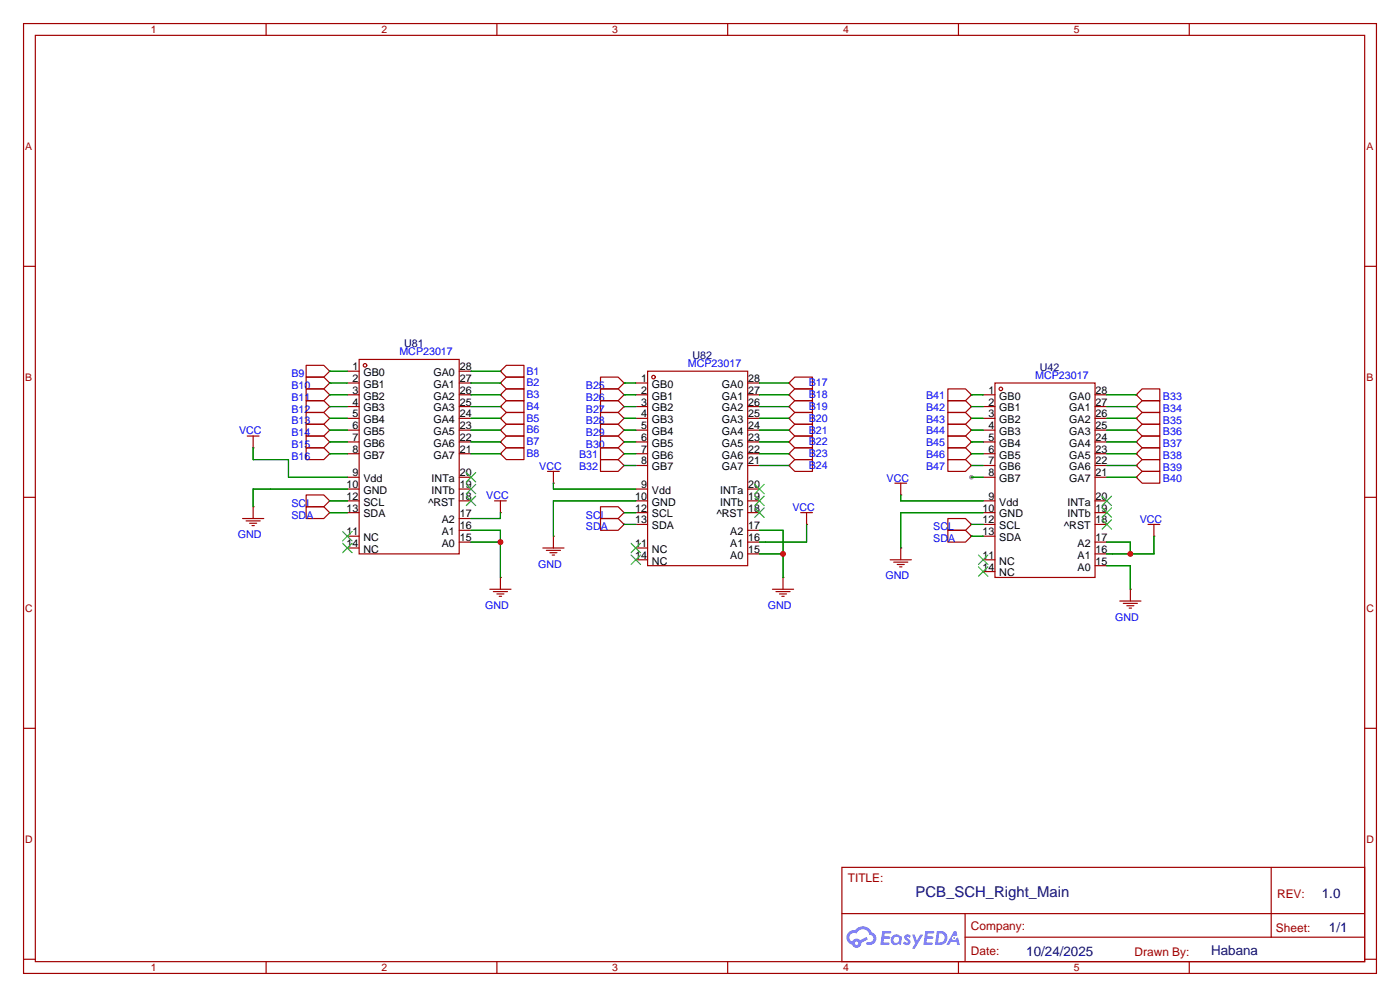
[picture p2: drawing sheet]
<svg xmlns="http://www.w3.org/2000/svg" width="302mm" height="215mm" viewBox="0 0 302 215" stroke-linecap="round" stroke-linejoin="round" font-family="sans-serif">
<circle cx="209.5" cy="102.9" r=".51" fill="#999"/>
<g fill="none" stroke="#a10000" stroke-width=".25">
<path d="M5.1 5.1h291.8v204.7h-291.8zM7.6 7.6h286.8v199.7h-286.8zM57.4 5.1v2.5M107.2 5.1v2.5M157 5.1v2.5M206.8 5.1v2.5M256.5 5.1v2.5M5.1 57.4h2.5M294.4 57.4h2.5M5.1 107.2h2.5M294.4 107.2h2.5M5.1 157h2.5"/>
<path d="M294.4 157h2.5M181.6 186.9h112.8v20.4h-112.8zM181.6 196.9h112.7M208.2 196.9v10.2M274.2 187v15M5.1 206.8h2.5M57.4 207.3v2.5M107.2 207.3v2.5M157 207.3v2.5M206.8 207.3v2.5M208.2 202h86.1M256.5 207.3v2.5"/>
<path d="M294.4 206.8h2.5"/>
</g>
<g fill="#5487ff">
<path d="M195.3 201.6l.5-.2 .4 .1 .3 .2-.3 .5a.33 .33 0 0 0-.2-.3 .33 .33 0 0 0-.4 .1l.1 .1a.86 .86 0 0 1 .6 .6 .86 .86 0 0 1-.3 .9l-.6 .1-.6-.4 .3-.4 .5 .3 .3-.1-.1-.2a.88 .88 0 0 1-.5-1.3z"/>
<path d="M196.8 201.4h.5l.5 1.3 .7-1.3h.6l-1.7 3.1h-.6l.6-1.2z"/>
<path d="M190.3 200.7h1.7l.2 .1-.1 .4h-1.3v.6h1l.3 .3-.3 .2h-1.1l-.1 .8 1.2 .1 .1 .2-.1 .2h-1.9z"/>
<path d="M199.6 200.7h1.7l.2 .1-.1 .4h-1.3l-.1 .6h1.1l.2 .3-.2 .2h-1.1l-.1 .8 1.2 .1 .1 .2-.1 .2h-1.9z"/>
<path d="M205.8 200.7h.5l.2 .9-.4 .2a.5 .5 0 0 0-.7 .2 .5 .5 0 0 0 .3 .7 .5 .5 0 0 0 .6-.5l.3-.1 .5 1.5h-.6l-.2-.6h-1.2l-.3 .6h-.7z"/>
<path d="M202.1 200.7l-.4 2.9h.9a1.51 1.51 0 0 0 1.8-1.5 1.51 1.51 0 0 0-1.8-1.4zM202.6 201.2a1.02 1.02 0 0 1 1.2 1.1 1.02 1.02 0 0 1-1.5 .8z"/>
<path d="M192.6 201.7a1.11 1.11 0 0 0-.3 1.6 1.11 1.11 0 0 0 1.6 .2l.4 .1 .2-1.6-.4-.2a1.02 1.02 0 0 0-1.5-.1zM192.6 202.5a.7 .7 0 0 1 1.4 0 .7 .7 0 0 1-1.4 0z"/>
<path d="M183.1 200.9a1.58 1.58 0 0 0 .7 2.7 1.01 1.01 0 0 0 1.2 .7 1.01 1.01 0 0 0 .8-1.1l1.4-.7-.3-.6-1.4 .7a1.03 1.03 0 0 0-1.7 .4 1 1 0 0 1-.5-1.4 1 1 0 0 1 1.5-.4 1.49 1.49 0 0 1 1.5-.9 1.49 1.49 0 0 1 1.3 1.2 .82 .82 0 0 1 .8 1 .82 .82 0 0 1-1.2 .5l-.3 .2v.3a1.4 1.4 0 0 0 2-.6 1.4 1.4 0 0 0-.8-2 2.19 2.19 0 0 0-3.7-.4l-.8 .1zM184.4 203.3a.4 .4 0 0 1 .8 0 .4 .4 0 0 1-.8 0z"/>
<circle cx="205.8" cy="202.2" r=".19"/>
</g>
<g fill="none" stroke="#a10000" stroke-width=".25">
<path d="M66 78.7h3.8l1.3 1.3-1.3 1.3h-3.8zM77.5 77.5h21.6v41.9h-21.6zM53.3 94h2.6M54.6 96.5h.1M54.6 94v2.5M66 81.3h3.8l1.3 1.2-1.3 1.3h-3.8zM66 83.8h3.8l1.3 1.3-1.3 1.3h-3.8zM66 86.4h3.8l1.3 1.2-1.3 1.3h-3.8zM66 88.9h3.8l1.3 1.3-1.3 1.2h-3.8zM66 91.4h3.8l1.3 1.3-1.3 1.3h-3.8zM66 94h3.8l1.3 1.2-1.3 1.3h-3.8zM66 96.5h3.8l1.3 1.3-1.3 1.3h-3.8z"/>
<path d="M71.1 80h.1M71.1 82.5h.1M71.1 85.1h.1M71.1 87.6h.1M71.1 90.2h.1M71.1 92.7h.1M71.1 95.2h.1M71.1 97.8h.1M74.9 80h2.6M74.9 82.5h2.6M74.9 85.1h2.6M74.9 87.6h2.6"/>
<path d="M74.9 90.2h2.6M74.9 92.7h2.6M74.9 95.2h2.6M74.9 97.8h2.6M99.1 80h2.5M99.1 82.5h2.5M99.1 85.1h2.5M99.1 87.6h2.5M99.1 90.2h2.5M99.1 92.7h2.5M99.1 95.2h2.5M99.1 97.8h2.5"/>
<path d="M107.9 80l1.3-1.3h3.8v2.6h-3.8zM107.9 80h.1M107.9 82.5l1.3-1.2h3.8v2.5h-3.8zM107.9 82.5h.1M107.9 85.1l1.3-1.3h3.8v2.6h-3.8zM107.9 85.1h.1M107.9 87.6h.1M107.9 90.2l1.3-1.3h3.8v2.5h-3.8zM107.9 90.2h.1M107.9 92.7l1.3-1.3h3.8v2.6h-3.8zM107.9 92.7h.1M107.9 95.2l1.3-1.2h3.8v2.5h-3.8z"/>
<path d="M107.9 95.2h.1M107.9 97.8l1.3-1.3h3.8v2.6h-3.8zM107.9 97.8h.1M109.2 86.4h3.8v2.5h-3.8l-1.3-1.3zM129.5 81.3h3.8l1.3 1.2-1.3 1.3h-3.8zM129.5 83.8h3.8l1.3 1.3-1.3 1.3h-3.8zM129.5 86.4h3.8l1.3 1.2-1.3 1.3h-3.8zM129.5 88.9h3.8l1.3 1.3-1.3 1.2h-3.8zM129.5 91.4h3.8l1.3 1.3-1.3 1.3h-3.8zM129.5 94h3.8l1.3 1.2-1.3 1.3h-3.8zM129.5 96.5h3.8l1.3 1.3-1.3 1.3h-3.8zM129.5 99.1h3.8l1.3 1.2-1.3 1.3h-3.8z"/>
<path d="M134.6 82.5h.1M134.6 85.1h.1M134.6 87.6h.1M134.6 90.2h.1M134.6 92.7h.1M134.6 95.2h.1M134.6 97.8h.1M137.2 82.5h2.5M137.2 85.1h2.5M137.2 87.6h2.5M137.2 90.2h2.5M137.2 92.7h2.5"/>
<path d="M137.2 95.2h2.5M137.2 97.8h2.5M139.7 80h21.6v41.9h-21.6zM161.3 82.5h2.5M161.3 85.1h2.5M161.3 87.6h2.5M161.3 90.2h2.5M161.3 92.7h2.5M161.3 95.2h2.5M161.3 97.8h2.5M170.2 82.5l1.2-1.2h3.9v2.5h-3.9zM170.2 82.5h.1"/>
<path d="M170.2 85.1l1.2-1.3h3.9v2.6h-3.9zM170.2 85.1h.1M170.2 87.6l1.2-1.2h3.9v2.5h-3.9zM170.2 87.6h.1M170.2 90.2l1.2-1.3h3.9v2.5h-3.9zM170.2 90.2h.1M170.2 92.7l1.2-1.3h3.9v2.6h-3.9zM170.2 92.7h.1M170.2 95.2l1.2-1.2h3.9v2.5h-3.9zM170.2 95.2h.1M170.2 97.8l1.2-1.3h3.9v2.6h-3.9zM170.2 97.8h.1"/>
<path d="M204.5 83.8h3.8l1.2 1.3-1.2 1.3h-3.8zM204.5 86.4h3.8l1.2 1.2-1.2 1.3h-3.8zM204.5 88.9h3.8l1.2 1.3-1.2 1.2h-3.8zM204.5 91.4h3.8l1.2 1.3-1.2 1.3h-3.8zM204.5 94h3.8l1.2 1.2-1.2 1.3h-3.8zM204.5 96.5h3.8l1.2 1.3-1.2 1.3h-3.8zM204.5 99.1h3.8l1.2 1.2-1.2 1.3h-3.8zM209.5 85.1h.1M209.5 87.6h.1M209.5 90.2h.1M209.5 92.7h.1M209.5 95.2h.1"/>
<path d="M209.5 97.8h.1M212.1 85.1h2.5M212.1 87.6h2.5M212.1 90.2h2.5M212.1 92.7h2.5M212.1 95.2h2.5M212.1 97.8h2.5M214.6 82.5h21.6v42h-21.6zM236.2 85.1h2.6M236.2 87.6h2.6M236.2 90.2h2.6M236.2 92.7h2.6"/>
<path d="M236.2 95.2h2.6M236.2 97.8h2.6M245.1 85.1l1.3-1.3h3.8v2.6h-3.8zM245.1 85.1h.1M245.1 87.6l1.3-1.2h3.8v2.5h-3.8zM245.1 87.6h.1M245.1 90.2l1.3-1.3h3.8v2.5h-3.8zM245.1 90.2h.1M245.1 92.7l1.3-1.3h3.8v2.6h-3.8zM245.1 92.7h.1M245.1 95.2l1.3-1.2h3.8v2.5h-3.8zM245.1 95.2h.1"/>
<path d="M245.1 97.8l1.3-1.3h3.8v2.6h-3.8zM245.1 97.8h.1M52.3 111.8h4.6M53.1 112.3h3M53.8 112.8h1.6M54.4 113.3h.5M54.6 109.2h.1M54.6 109.2v2.6M66 106.7h3.8l1.3 1.2-1.3 1.3h-3.8zM66 109.2h3.8l1.3 1.3-1.3 1.3h-3.8zM71.1 107.9h.1M71.1 110.5h.1"/>
<path d="M74.9 107.9h2.6M74.9 102.9h2.6M74.9 105.4h2.6M74.9 115.6h2.6M74.9 110.5h2.6M74.9 118.1h2.6M99.1 107.9h2.5M99.1 102.9h2.5M99.1 105.4h2.5M99.1 116.8h2.5M99.1 114.3h2.5M99.1 111.8h2.5"/>
<path d="M106.7 107.9h2.5M107.9 110.5h.1M107.9 107.9v2.6M117.1 118.1h4.6M117.9 118.6h3M118.1 101.6h2.5M118.6 119.1h1.5M119.1 119.6h.5M119.4 115.6h.1M119.4 104.1h.1M119.4 101.6v2.5M119.4 115.6v2.5"/>
<path d="M129.5 109.2h3.8l1.3 1.3-1.3 1.3h-3.8zM129.5 111.8h3.8l1.3 1.2-1.3 1.3h-3.8zM134.6 110.5h.1M134.6 113h.1M134.6 100.3h.1M137.2 107.9h2.5M137.2 105.4h2.5M137.2 110.5h2.5M137.2 118.1h2.5M137.2 100.3h2.5M137.2 113h2.5M161.3 107.9h2.5"/>
<path d="M161.3 105.4h2.5M161.3 110.5h2.5M161.3 116.8h2.5M161.3 114.3h2.5M161.3 100.3h2.5M161.3 119.4h2.5M170.2 100.3l1.2-1.2h3.9v2.5h-3.9zM170.2 100.3h.1M172.7 110.5h2.6M174 113h.1M174 110.5v2.5M193 104.1h2.6"/>
<path d="M194.3 106.7h.1M194.3 118.1h.1M194.3 104.1v2.6M194.3 118.1v2.5M204.5 114.3h3.8l1.2 1.3-1.2 1.2h-3.8zM204.5 111.8h3.8l1.2 1.2-1.2 1.3h-3.8zM209.5 115.6h.1M209.5 113h.1M209.5 100.3h.1M212.1 107.9h2.5M212.1 102.9h2.5M212.1 115.6h2.5"/>
<path d="M212.1 110.5h2.5M212.1 100.3h2.5M212.1 113h2.5M236.2 107.9h2.6M236.2 102.9h2.6M236.2 110.5h2.6M236.2 116.8h2.6M236.2 100.3h2.6M236.2 113h2.6M236.2 119.4h2.6M245.1 100.3l1.3-1.2h3.8v2.5h-3.8zM245.1 100.3h.1"/>
<path d="M245.1 102.9l1.3-1.3h3.8v2.5h-3.8zM245.1 102.9h.1M247.6 113h2.6M248.9 115.6h.1M248.9 113v2.6M105.7 127h4.5M106.4 127.5h3.1M107.2 128h1.5M107.7 128.5h.5M107.9 124.5h.1M107.9 124.5v2.5M137.2 120.6h2.5"/>
<path d="M166.6 127h4.6M167.4 127.5h3M168.1 128h1.6M168.7 128.5h.5M168.9 124.5h.1M168.9 124.5v2.5M192 120.6h4.6M192.8 121.2h3M193.5 121.7h1.6M194.1 122.2h.5M212.1 120.6h2.5M212.1 123.2h2.5"/>
<path d="M236.2 121.9h2.6M241.6 129.5h4.5M242.3 130h3.1M243.1 130.6h1.5M243.6 131.1h.5M243.8 127h.1M243.8 127v2.5"/>
<circle cx="78.7" cy="78.7" r=".38"/>
<circle cx="141" cy="81.3" r=".38"/>
<circle cx="215.9" cy="83.8" r=".38"/>
</g>
<g fill="none" stroke="#3c3" stroke-width=".25">
<path d="M73.9 114.6l2 2M73.9 117.1l2 2M75.9 114.6l-2 2M75.9 117.1l-2 2M100.6 106.9l2 2.1M100.6 104.4l2 2M100.6 101.9l2 2M102.6 106.9l-2 2.1M102.6 104.4l-2 2M102.6 101.9l-2 2M136.1 117.1l2.1 2M136.1 119.6l2.1 2.1"/>
<path d="M138.2 117.1l-2.1 2M138.2 119.6l-2.1 2.1M162.8 109.5l2 2M162.8 106.9l2 2.1M162.8 104.4l2 2M164.8 109.5l-2 2M164.8 106.9l-2 2.1M164.8 104.4l-2 2M211.1 119.6l2 2.1M213.1 119.6l-2 2.1M237.7 112l2.1 2M237.7 109.5l2.1 2"/>
<path d="M237.7 106.9l2.1 2.1M239.8 112l-2.1 2M239.8 109.5l-2.1 2M239.8 106.9l-2.1 2.1M211.1 122.2l2 2M213.1 122.2l-2 2"/>
</g>
<g fill="none" stroke="#008700" stroke-width=".25">
<path d="M54.6 96.5v2.6h7.6v3.8h12.7M71.1 82.5h3.8M71.1 85.1h3.8M71.1 87.6h3.8M71.1 90.2h3.8M71.1 92.7h3.8M71.1 95.2h3.8M71.1 97.8h3.8M71.1 80h3.8M101.6 82.5h6.3M101.6 85.1h6.3M101.6 87.6h6.3"/>
<path d="M101.6 90.2h6.3M101.6 92.7h6.3M101.6 95.2h6.3M101.6 97.8h6.3M101.6 80h6.3M134.6 82.5h2.6M134.6 85.1h2.6M134.6 87.6h2.6M134.6 90.2h2.6M134.6 92.7h2.6M134.6 95.2h2.6M134.6 97.8h2.6"/>
<path d="M163.8 82.5h6.4M163.8 85.1h6.4M163.8 87.6h6.4M163.8 90.2h6.4M163.8 92.7h6.4M163.8 95.2h6.4M163.8 97.8h6.4M209.5 85.1h2.6M209.5 87.6h2.6M209.5 90.2h2.6M209.5 92.7h2.6M209.5 95.2h2.6"/>
<path d="M209.5 97.8h2.6M238.8 85.1h6.3M238.8 87.6h6.3M238.8 90.2h6.3M238.8 92.7h6.3M238.8 95.2h6.3M238.8 97.8h6.3M71.1 107.9h3.8M71.1 110.5h3.8M74.9 105.4h-20.3v3.8M101.6 116.8h6.3M101.6 114.3h6.3v10.2"/>
<path d="M107.9 110.5v1.3h-6.3M119.4 104.1v1.3h17.8M134.6 100.3h2.6M134.6 110.5h2.6M134.6 113h2.6M137.2 107.9h-17.8v7.7M163.8 119.4h5.1M163.8 114.3h5.1v10.2M163.8 100.3h6.4M174 113v3.8h-10.2M194.3 106.7v1.2h17.8M209.5 100.3h2.6"/>
<path d="M209.5 102.9h2.6M209.5 113h2.6M209.5 115.6h2.6M212.1 110.5h-17.8v7.6M238.8 116.8h5v2.6M238.8 100.3h6.3M238.8 102.9h6.3M248.9 115.6v3.8h-10.1M238.8 121.9h5v5.1"/>
</g>
<g fill="#c00">
<circle cx="168.9" cy="119.4" r=".63"/>
<circle cx="108" cy="116.8" r=".63"/>
<circle cx="243.8" cy="119.4" r=".63"/>
</g>
<text font-size="3.2" fill="#000080" x="197.5" y="193.3">PCB_SCH_Right_Main</text>
<g font-size="2.9" fill="#000080">
<text x="285.1" y="193.5">1.0</text>
<text x="286.7" y="200.9">1/1</text>
<text x="221.4" y="206">10/24/2025</text>
<text x="261.3" y="205.9">Habana</text>
</g>
<g font-size="2.6" fill="#a00000">
<text x="182.9" y="190.1">TITLE:</text>
<text x="275.5" y="193.5">REV:</text>
<text x="209.5" y="200.4">Company:</text>
<text x="275.2" y="200.8">Sheet:</text>
<text x="209.5" y="205.9">Date:</text>
<text x="244.8" y="205.9">Drawn By:</text>
</g>
<g font-size="2.3" fill="#00f">
<text x="86.1" y="76.6">MCP23017</text>
<text x="62.9" y="81.3">B9</text>
<text x="62.9" y="83.8">B10</text>
<text x="113.6" y="80.7">B1</text>
<text x="113.6" y="83.3">B2</text>
<text x="126.4" y="83.8">B25</text>
<text x="148.4" y="79.1">MCP23017</text>
<text x="174.5" y="83.3">B17</text>
<text x="223.3" y="81.7">MCP23017</text>
<text x="62.9" y="86.4">B11</text>
<text x="62.9" y="88.9">B12</text>
<text x="113.6" y="85.8">B3</text>
<text x="113.6" y="88.3">B4</text>
<text x="126.4" y="86.4">B26</text>
<text x="126.4" y="88.9">B27</text>
<text x="174.5" y="85.8">B18</text>
<text x="174.5" y="88.4">B19</text>
<text x="199.8" y="86">B41</text>
<text x="199.8" y="88.5">B42</text>
<text x="250.9" y="86.2">B33</text>
<text x="250.9" y="88.8">B34</text>
<text x="51.6" y="93.6">VCC</text>
<text x="62.9" y="91.5">B13</text>
<text x="62.9" y="94">B14</text>
<text x="113.6" y="90.9">B5</text>
<text x="113.6" y="93.4">B6</text>
<text x="113.6" y="96">B7</text>
<text x="126.4" y="91.5">B28</text>
<text x="126.4" y="94">B29</text>
<text x="174.5" y="90.9">B20</text>
<text x="174.5" y="93.4">B21</text>
<text x="174.5" y="96">B22</text>
<text x="199.8" y="91.1">B43</text>
<text x="199.8" y="93.6">B44</text>
<text x="250.9" y="91.3">B35</text>
<text x="250.9" y="93.8">B36</text>
<text x="62.9" y="96.5">B15</text>
<text x="62.9" y="99.1">B16</text>
<text x="113.6" y="98.5">B8</text>
<text x="116.3" y="101.3">VCC</text>
<text x="124.9" y="98.8">B31</text>
<text x="124.9" y="101.3">B32</text>
<text x="126.4" y="96.5">B30</text>
<text x="174.5" y="98.5">B23</text>
<text x="174.5" y="101.1">B24</text>
<text x="199.8" y="96.1">B45</text>
<text x="199.8" y="98.7">B46</text>
<text x="199.8" y="101.2">B47</text>
<text x="250.9" y="96.4">B37</text>
<text x="250.9" y="98.9">B38</text>
<text x="250.9" y="101.5">B39</text>
<text x="104.9" y="107.6">VCC</text>
<text x="191.3" y="103.8">VCC</text>
<text x="250.9" y="104">B40</text>
<text x="62.9" y="109.2">SCL</text>
<text x="62.9" y="111.8">SDA</text>
<text x="126.4" y="111.8">SCL</text>
<text x="170.9" y="110.1">VCC</text>
<text x="245.9" y="112.7">VCC</text>
<text x="51.3" y="116">GND</text>
<text x="126.4" y="114.3">SDA</text>
<text x="201.3" y="116.9">SDA</text>
<text x="201.3" y="114.3">SCL</text>
<text x="116.1" y="122.3">GND</text>
<text x="191" y="124.9">GND</text>
<text x="104.6" y="131.2">GND</text>
<text x="165.6" y="131.2">GND</text>
<text x="240.5" y="133.8">GND</text>
</g>
<g font-size="2.3" fill="#000080">
<text x="87.2" y="74.8">U81</text>
<text x="149.4" y="77.4">U82</text>
<text x="224.3" y="79.9">U42</text>
</g>
<g font-size="2.3">
<text x="76.1" y="79.8">1</text>
<text x="76.1" y="82.3">2</text>
<text x="78.4" y="81.1">GB0</text>
<text x="78.4" y="83.6">GB1</text>
<text x="93.5" y="83.6">GA1</text>
<text x="93.5" y="81.1">GA0</text>
<text x="99.2" y="82.3">27</text>
<text x="99.2" y="79.8">28</text>
<text x="138.3" y="82.3">1</text>
<text x="140.6" y="83.6">GB0</text>
<text x="155.7" y="83.6">GA0</text>
<text x="161.4" y="82.3">28</text>
<text x="76.1" y="84.9">3</text>
<text x="76.1" y="87.4">4</text>
<text x="76.1" y="89.9">5</text>
<text x="78.4" y="86.1">GB2</text>
<text x="78.4" y="88.7">GB3</text>
<text x="93.5" y="88.7">GA3</text>
<text x="93.5" y="86.1">GA2</text>
<text x="99.2" y="89.9">24</text>
<text x="99.2" y="87.4">25</text>
<text x="99.2" y="84.9">26</text>
<text x="138.3" y="84.9">2</text>
<text x="138.3" y="87.4">3</text>
<text x="138.3" y="89.9">4</text>
<text x="140.6" y="86.1">GB1</text>
<text x="140.6" y="88.7">GB2</text>
<text x="155.7" y="88.7">GA2</text>
<text x="155.7" y="86.1">GA1</text>
<text x="161.4" y="89.9">25</text>
<text x="161.4" y="87.4">26</text>
<text x="161.4" y="84.9">27</text>
<text x="213.2" y="84.9">1</text>
<text x="213.2" y="87.4">2</text>
<text x="213.2" y="89.9">3</text>
<text x="215.6" y="86.1">GB0</text>
<text x="215.6" y="88.7">GB1</text>
<text x="230.7" y="88.7">GA1</text>
<text x="230.7" y="86.1">GA0</text>
<text x="236.3" y="89.9">26</text>
<text x="236.3" y="87.4">27</text>
<text x="236.3" y="84.9">28</text>
<text x="76.1" y="92.5">6</text>
<text x="76.1" y="95">7</text>
<text x="78.4" y="91.2">GB4</text>
<text x="78.4" y="93.8">GB5</text>
<text x="93.5" y="93.8">GA5</text>
<text x="93.5" y="91.2">GA4</text>
<text x="99.2" y="95">22</text>
<text x="99.2" y="92.5">23</text>
<text x="138.3" y="92.5">5</text>
<text x="138.3" y="95">6</text>
<text x="140.6" y="91.2">GB3</text>
<text x="140.6" y="93.8">GB4</text>
<text x="155.7" y="93.8">GA4</text>
<text x="155.7" y="91.2">GA3</text>
<text x="161.4" y="95">23</text>
<text x="161.4" y="92.5">24</text>
<text x="213.2" y="92.5">4</text>
<text x="213.2" y="95">5</text>
<text x="215.6" y="91.2">GB2</text>
<text x="215.6" y="93.8">GB3</text>
<text x="230.7" y="93.8">GA3</text>
<text x="230.7" y="91.2">GA2</text>
<text x="236.3" y="95">24</text>
<text x="236.3" y="92.5">25</text>
<text x="76.1" y="97.6">8</text>
<text x="78.4" y="96.3">GB6</text>
<text x="78.4" y="98.8">GB7</text>
<text x="93.5" y="98.8">GA7</text>
<text x="93.5" y="96.3">GA6</text>
<text x="99.2" y="97.6">21</text>
<text x="138.3" y="97.6">7</text>
<text x="138.3" y="100.1">8</text>
<text x="140.6" y="96.3">GB5</text>
<text x="140.6" y="98.8">GB6</text>
<text x="140.6" y="101.4">GB7</text>
<text x="155.7" y="101.4">GA7</text>
<text x="155.7" y="98.8">GA6</text>
<text x="155.7" y="96.3">GA5</text>
<text x="161.4" y="100.1">21</text>
<text x="161.4" y="97.6">22</text>
<text x="213.2" y="97.6">6</text>
<text x="213.2" y="100.1">7</text>
<text x="215.6" y="96.3">GB4</text>
<text x="215.6" y="98.8">GB5</text>
<text x="215.6" y="101.4">GB6</text>
<text x="230.7" y="101.4">GA6</text>
<text x="230.7" y="98.8">GA5</text>
<text x="230.7" y="96.3">GA4</text>
<text x="236.3" y="100.1">22</text>
<text x="236.3" y="97.6">23</text>
<text x="74.8" y="105.2">10</text>
<text x="74.8" y="107.7">12</text>
<text x="76.1" y="102.6">9</text>
<text x="78.4" y="103.9">Vdd</text>
<text x="78.4" y="106.5">GND</text>
<text x="93.1" y="106.5">INTb</text>
<text x="93.1" y="103.9">INTa</text>
<text x="99.2" y="107.7">18</text>
<text x="99.2" y="105.2">19</text>
<text x="99.2" y="102.6">20</text>
<text x="137" y="107.7">10</text>
<text x="138.3" y="105.2">9</text>
<text x="140.6" y="106.5">Vdd</text>
<text x="155.3" y="106.5">INTa</text>
<text x="161.4" y="107.7">19</text>
<text x="161.4" y="105.2">20</text>
<text x="213.2" y="102.6">8</text>
<text x="213.2" y="107.7">9</text>
<text x="215.6" y="103.9">GB7</text>
<text x="230.7" y="103.9">GA7</text>
<text x="236.3" y="107.7">20</text>
<text x="236.3" y="102.6">21</text>
<text x="74.8" y="110.3">13</text>
<text x="78.4" y="109">SCL</text>
<text x="78.4" y="111.5">SDA</text>
<text x="92.4" y="109">^RST</text>
<text x="95.3" y="112.8">A2</text>
<text x="99.2" y="111.5">17</text>
<text x="137" y="110.3">12</text>
<text x="137" y="112.8">13</text>
<text x="140.6" y="109">GND</text>
<text x="140.6" y="111.5">SCL</text>
<text x="154.7" y="111.5">^RST</text>
<text x="155.3" y="109">INTb</text>
<text x="161.4" y="110.3">18</text>
<text x="211.9" y="110.3">10</text>
<text x="211.9" y="112.8">12</text>
<text x="215.6" y="109">Vdd</text>
<text x="215.6" y="111.5">GND</text>
<text x="230.3" y="111.5">INTb</text>
<text x="230.3" y="109">INTa</text>
<text x="236.3" y="112.8">18</text>
<text x="236.3" y="110.3">19</text>
<text x="74.8" y="115.3">11</text>
<text x="74.8" y="117.9">14</text>
<text x="78.4" y="116.6">NC</text>
<text x="78.4" y="119.2">NC</text>
<text x="95.3" y="117.9">A0</text>
<text x="95.3" y="115.3">A1</text>
<text x="99.2" y="116.6">15</text>
<text x="99.2" y="114.1">16</text>
<text x="137" y="117.9">11</text>
<text x="140.6" y="119.2">NC</text>
<text x="140.6" y="114.1">SDA</text>
<text x="157.5" y="117.9">A1</text>
<text x="157.5" y="115.3">A2</text>
<text x="161.4" y="119.2">15</text>
<text x="161.4" y="116.6">16</text>
<text x="161.4" y="114.1">17</text>
<text x="211.9" y="115.3">13</text>
<text x="215.6" y="114.1">SCL</text>
<text x="215.6" y="116.6">SDA</text>
<text x="229.6" y="114.1">^RST</text>
<text x="232.5" y="117.9">A2</text>
<text x="236.3" y="119.2">16</text>
<text x="236.3" y="116.6">17</text>
<text x="137" y="120.4">14</text>
<text x="140.6" y="121.7">NC</text>
<text x="157.5" y="120.4">A0</text>
<text x="211.9" y="120.4">11</text>
<text x="211.9" y="123">14</text>
<text x="215.6" y="121.7">NC</text>
<text x="215.6" y="124.2">NC</text>
<text x="232.5" y="123">A0</text>
<text x="232.5" y="120.4">A1</text>
<text x="236.3" y="121.7">15</text>
</g>
<g font-size="2.2" fill="#a00000">
<text x="32.5" y="7.1">1</text>
<text x="82.3" y="7.1">2</text>
<text x="132.1" y="7.1">3</text>
<text x="181.9" y="7.1">4</text>
<text x="231.6" y="7.1">5</text>
<text x="5.5" y="32.4">A</text>
<text x="294.8" y="32.4">A</text>
<text x="5.5" y="82.2">B</text>
<text x="294.8" y="82.2">B</text>
<text x="5.5" y="132">C</text>
<text x="294.8" y="132">C</text>
<text x="5.5" y="181.8">D</text>
<text x="294.8" y="181.8">D</text>
<text x="32.5" y="209.3">1</text>
<text x="82.3" y="209.3">2</text>
<text x="132.1" y="209.3">3</text>
<text x="181.9" y="209.3">4</text>
<text x="231.6" y="209.3">5</text>
</g>
</svg>
